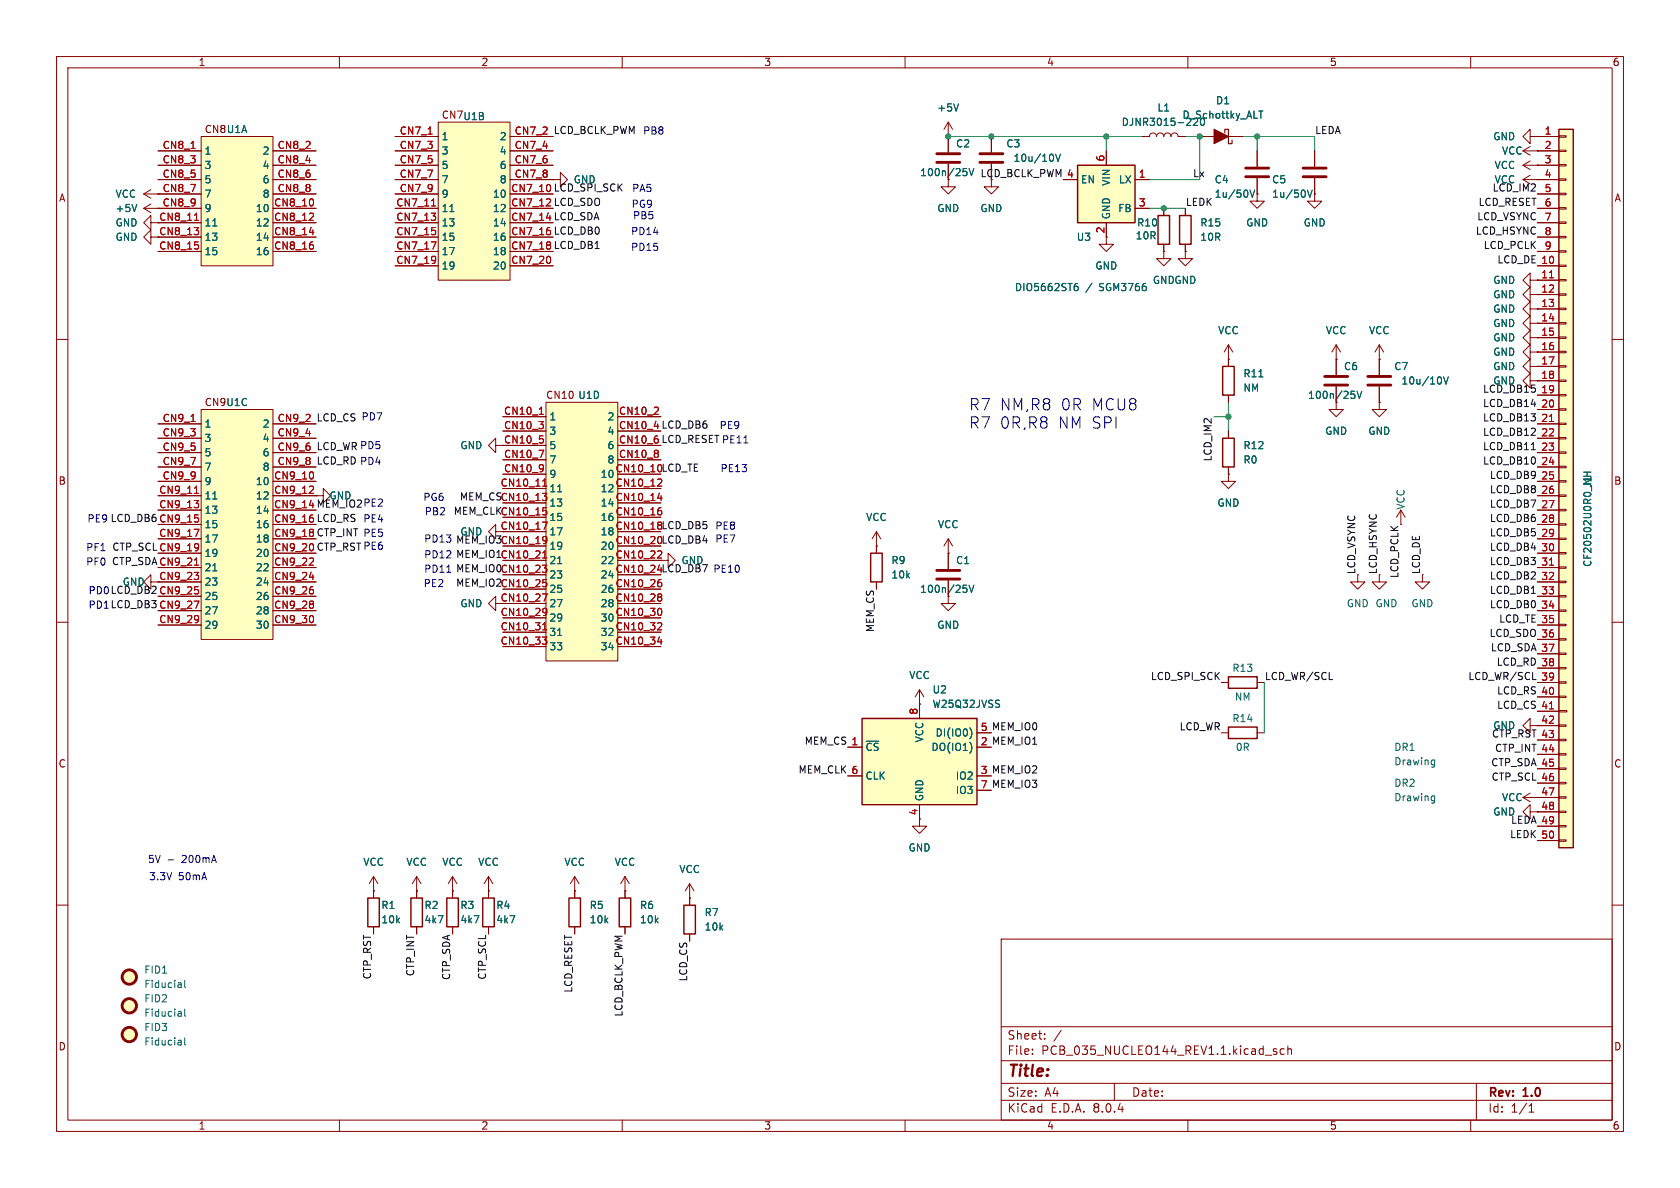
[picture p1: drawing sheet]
<svg xmlns="http://www.w3.org/2000/svg" width="297mm" height="210mm" viewBox="0 0 297 210" stroke-linecap="round" stroke-linejoin="round" font-family="sans-serif">
<g fill="none" stroke="#840000" stroke-width=".18">
<path d="M10 10h277v190h-277zM12 12h273v186h-273zM60 10v2M110 10v2M160 10v2M210 10v2M260 10v2M25.4 36.8l1.3 .8M25.4 36.8h2.5M26.7 39.4v-1.3l-1.3 1.3 1.3 1.2v-1.2h1.2M26.7 36.1l-1.3 .7M27.9 36.8h.1"/>
<path d="M97.8 31.8h1.3v-1.3l1.2 1.3-1.2 1.2v-1.2M97.8 31.8h.1M201.9 24.1h1.3a.64 .64 0 0 1 .6-.6 .64 .64 0 0 1 .7 .6 .64 .64 0 0 1 .6-.6 .64 .64 0 0 1 .6 .6 .64 .64 0 0 1 .7-.6 .64 .64 0 0 1 .6 .6 .64 .64 0 0 1 .6-.6 .64 .64 0 0 1 .7 .6h1.2M269.2 26.7l1.3 .7M269.2 26.7h2.6M269.2 29.2l1.3 .8M269.2 29.2h2.6M270.5 24.1v-1.2l-1.3 1.2 1.3 1.3v-1.3h1.3M270.5 25.9l-1.3 .8M270.5 28.4l-1.3 .8M271.8 24.1h.1M271.8 26.7h.1"/>
<path d="M271.8 29.2h.1M10 60h2M270.5 49.5v-1.2l-1.3 1.2 1.3 1.3v-1.3h1.3M270.5 57.2v-1.3l-1.3 1.3 1.3 1.2v-1.2h1.3M270.5 54.6v-1.3l-1.3 1.3 1.3 1.3v-1.3h1.3M270.5 52.1v-1.3l-1.3 1.3 1.3 1.2v-1.2h1.3M270.5 59.7v-1.3l-1.3 1.3 1.3 1.3v-1.3h1.3M271.8 49.5h.1M271.8 57.2h.1M271.8 54.6h.1M271.8 52.1h.1M271.8 59.7h.1"/>
<path d="M285 60h2M217.2 76.2v1.3M270.5 64.8v-1.3l-1.3 1.3 1.3 1.2v-1.2h1.3M271.8 64.8h.1M217.2 83.8v1.3h1.2l-1.2 1.3-1.3-1.3h1.3M217.2 83.8h.1M217.2 82.6v1.2M10 110h2M240 101.6v1.3h1.3l-1.3 1.2-1.2-1.2h1.2M243.8 101.6v1.3h1.3l-1.3 1.2-1.2-1.2h1.2M251.5 101.6v1.3h1.2l-1.2 1.2-1.3-1.2h1.3M285 110h2"/>
<path d="M162.6 124.5h.1M162.6 121.9l-.8 1.3M162.6 121.9v2.6M162.6 121.9l.7 1.3M215.9 129.5h1.3M222.2 129.5h1.3M10 160h2M101.6 157.5h.1M101.6 154.9l-.8 1.3M101.6 154.9v2.6M101.6 154.9l.8 1.3M162.6 144.8v1.3h1.2l-1.2 1.2-1.3-1.2h1.3"/>
<path d="M270.5 143.5v-1.3l-1.3 1.3 1.3 1.3v-1.3h1.3M271.8 143.5h.1M285 160h2M177 166h108v32h-108zM60 198v2M110 198v2M160 198v2M177 194.5h108M177 191.5h108M177 187.5h108M177 181.5h108M182.5 186.3v.1"/>
<path d="M182.5 185.5v.1M184.7 183.6v.1M184.7 182.8v.1M187.6 182.1l-1.3 2M197 191.5v3M210 198v2M225.2 185.8l.5 .2v.2l-.2 .2-.4-.1M225.2 185.5h.5M227 185.5l-.4-.1-.3 .3v.4l.2 .2h.5M227.7 185.5l.2-.1 .3 .1 .1 .9M227.7 184.9v1.5M260 198v2"/>
<path d="M261 191.5v6.5M270.3 196.6h.9M270.3 195.5l.4-.4v1.5"/>
</g>
<path d="M216.2 77.5h2v5.1h-2zM217.2 128.5h5v2.1h-5z" fill="none" stroke="#840000" stroke-width=".25"/>
<path d="M24.2 36.1l-.4 1.3M253.3 134.4h.3M253.6 134.4v1l-.2 .2M253.6 135.1l-.3 .1" fill="none" stroke="#006464" stroke-width=".18"/>
<path d="M35.6 24.1h12.7v22.9h-12.7z" fill="#ffffc2"/>
<g fill="none" stroke="#840000" stroke-width=".18">
<path d="M25.4 34.3h10.2M25.4 34.3l1.3 .8M26.7 33.5l-1.3 .8M27.9 34.3h.1M27.9 36.8h7.7M27.9 39.4h7.7M27.9 29.2h7.7M27.9 31.8h7.7M27.9 26.7h7.7M35.6 24.1h12.7v22.9h-12.7zM48.3 36.8h7.6M48.3 39.4h7.6"/>
<path d="M48.3 29.2h7.6M48.3 31.8h7.6M48.3 34.3h7.6M48.3 26.7h7.6M26.7 41.9v-1.3l-1.3 1.3 1.3 1.3v-1.3h8.9M27.9 44.5h7.7M48.3 41.9h7.6M48.3 44.5h7.6"/>
</g>
<path d="M33.8 26.3h.7M34.4 39h.7M54.6 39h.8M55.4 35.4v.8M55.4 37.8v.4M34.3 40.2h.8l-.4 .5M35 40.8v.6M35 43.4v.5M54.7 41.1h.8M55.4 43.4v.5" fill="none" stroke="#a90000" stroke-width=".18"/>
<path d="M37.6 39.9h.7" fill="none" stroke="#006464" stroke-width=".18"/>
<path d="M77.5 21.6h12.7v27.9h-12.7z" fill="#ffffc2"/>
<g fill="none" stroke="#840000" stroke-width=".18">
<path d="M69.8 24.1h7.7M69.8 34.3h7.7M69.8 36.8h7.7M69.8 39.4h7.7M69.8 26.7h7.7M69.8 29.2h7.7M69.8 31.8h7.7M77.5 21.6h12.7v27.9h-12.7zM90.2 24.1h7.6M90.2 34.3h7.6M90.2 36.8h7.6M90.2 39.4h7.6"/>
<path d="M90.2 26.7h7.6M90.2 29.2h7.6M90.2 31.8h7.6M209.5 36.8v1.3M212.1 24.1h7.6M222.2 34.3v1.3h1.3l-1.3 1.2-1.2-1.2h1.2M222.2 34.3h.1M222.2 26.7v2.8M222.2 31.5v2.8M269.2 31.8h2.6M269.2 31.8l1.3 .7M270.5 31l-1.3 .8"/>
<path d="M271.8 31.8h.1M69.8 41.9h7.7M69.8 44.5h7.7M69.8 47h7.7M90.2 41.9h7.6M90.2 44.5h7.6M90.2 47h7.6M195.6 41.9v1.3h1.2l-1.2 1.3-1.3-1.3h1.3M209.5 43.2v1.3M236.2 71.1v1.3h1.3l-1.3 1.3-1.3-1.3h1.3M236.2 63.5h.1M236.2 61l-.7 1.2"/>
<path d="M236.2 61v2.5M236.2 61l.8 1.2M243.8 71.1v1.3h1.3l-1.3 1.3-1.2-1.3h1.2M243.8 71.1h.1M243.8 63.5h.1M243.8 61v5.3M243.8 68.3v2.8M243.8 61l-.7 1.2M243.8 61l.8 1.2M270.5 62.2v-1.2l-1.3 1.2 1.3 1.3v-1.3h1.3M270.5 67.3v-1.3l-1.3 1.3 1.3 1.3v-1.3h1.3M271.8 62.2h.1"/>
<path d="M271.8 67.3h.1M215.9 120.7h1.3M222.2 120.7h1.3"/>
</g>
<path d="M75.7 23.7h.7M76.2 37.7h.8l-.4 .5M76.3 36.4h.7M77 38.3v.5M76.2 42.8h.9l-.6 1.2M77 40.8v.6M77 45.4v.9M77 45.8v.2M97.3 45.5v.8" fill="none" stroke="#a90000" stroke-width=".18"/>
<g fill="none" stroke="#006464" stroke-width=".18">
<path d="M222.5 19.6h.8M222.9 19.6v1.3M79.5 37.4h.8M221 33.6l.4 1.3 .4-1.3M254.8 66.9v.7M255.2 66.6l.4 1.3 .4-1.3M253.3 140.7l.3 .1M253.6 140.7v1l-.2 .3M253.6 141.5h-.3M32 173.8v.8M32 178.9v.7M32 179.6h-.1"/>
<path d="M32 179.1l-.1 .1M32 174.5l-.1 .1M32 174l-.1 .1M32.6 173.3v1.1l.2 .2M32.6 178.4v1.1l.2 .1M32 183.9v.8M32 184.7h-.1M32 184.2h-.1M32.6 183.5v1l.2 .2"/>
</g>
<path d="M208.5 38.1h2.1v5.1h-2.1zM217.2 119.6h5v2.1h-5z" fill="none" stroke="#840000" stroke-width=".25"/>
<g fill="#ffffc2" stroke="#ffffc2" stroke-width=".18">
<circle cx="22.9" cy="182.9" r="1.27"/>
<circle cx="22.9" cy="177.8" r="1.27"/>
<circle cx="22.9" cy="172.7" r="1.27"/>
</g>
<g fill="none" stroke="#840000" stroke-width=".51">
<path d="M220.2 31.2h4.1M220.2 29.7h4.1M241.8 68.1h4.1M241.8 66.5h4.1"/>
<circle cx="22.9" cy="172.7" r="1.27"/>
<circle cx="22.9" cy="177.8" r="1.27"/>
<circle cx="22.9" cy="182.9" r="1.27"/>
</g>
<path d="M214.6 22.9l2.6 1.2-2.6 1.3z" fill="#840000" stroke="#840000" stroke-width=".2"/>
<path d="M216.5 23.5v-.6h.7v2.5h.6v-.6" fill="none" stroke="#840000" stroke-width=".2"/>
<path d="M190.5 29.2h10.2v10.2h-10.2z" fill="#ffffc2"/>
<path d="M190.5 29.2h10.2v10.2h-10.2zM204.7 38.1h2.1v5.1h-2.1zM216.2 64.8h2v5.1h-2z" fill="none" stroke="#840000" stroke-width=".25"/>
<g fill="none" stroke="#840000" stroke-width=".18">
<path d="M175.3 29v4h1.2l-1.2 1.3-1.3-1.3h1.3M175.3 24.1v2.8M188 31.8h2.5M195.6 26.7v2.5M195.6 39.4v2.5M200.7 31.8h2.5M200.7 36.8h2.5M205.7 36.8v1.3M232.4 26.7v2.8M232.4 31.5v2.8M205.7 43.2v1.3M209.5 44.5v1.2h1.3l-1.3 1.3-1.2-1.3h1.2"/>
<path d="M209.5 44.5h.1M217.2 63.5h.1M217.2 61l-.8 1.2M217.2 61v3.8M217.2 69.9v1.2M217.2 61l.7 1.2M236.2 63.5v2.8M236.2 68.3v2.8M247.6 90.2l-.7 1.2M247.6 90.2v2.5M247.6 90.2l.8 1.2M26.7 102.9v-1.3l-1.3 1.3 1.3 1.2v-1.2h1.2"/>
<path d="M270.5 128.3v-1.3l-1.3 1.3 1.3 1.2v-1.2h1.3M271.8 128.3h.1M269.2 141l1.3 .7M269.2 141h2.6M270.5 140.2l-1.3 .8M271.8 141h.1"/>
</g>
<path d="M186.2 27.5v.8M186.6 27.2l.4 1.3 .5-1.3M231.1 33.6l.5 1.3 .4-1.3M190.1 50.6l.4 .1 .1 .1v.5l-.5 .1M190.5 50.1l-.4 .1M222.5 66.6h.8M238.9 69.2h.6M239.3 69.6l.2 .3v.3l-.2 .2M239.9 69.2l.4 1.2 .4-1.2" fill="none" stroke="#006464" stroke-width=".18"/>
<path d="M173.2 28.7h4.1M173.2 27.2h4.1M230.4 31.2h4M230.4 29.7h4M234.2 68.1h4.1M234.2 66.5h4.1" fill="none" stroke="#840000" stroke-width=".51"/>
<path d="M35.6 72.4h12.7v40.6h-12.7z" fill="#ffffc2"/>
<g fill="none" stroke="#840000" stroke-width=".18">
<path d="M167.6 29v4h1.3l-1.3 1.3-1.2-1.3h1.2M167.6 24.1h.1M167.6 21.6l-.7 1.3M167.6 21.6v5.3M167.6 21.6l.8 1.3M232.4 34.3v1.3h1.3l-1.3 1.2-1.3-1.2h1.3M232.4 34.3h.1M205.7 44.5v1.2h1.3l-1.3 1.3-1.2-1.3h1.2M205.7 44.5h.1M27.9 74.9h7.7M27.9 77.5h7.7M35.6 72.4h12.7v40.6h-12.7z"/>
<path d="M48.3 74.9h7.6M48.3 77.5h7.6M27.9 85.1h7.7M27.9 87.6h7.7M27.9 90.2h7.7M27.9 92.7h7.7M27.9 95.3h7.7M27.9 97.8h7.7M27.9 80h7.7M27.9 82.6h7.7M48.3 85.1h7.6M48.3 87.6h7.6"/>
<path d="M48.3 90.2h7.6M48.3 92.7h7.6M48.3 95.3h7.6M48.3 97.8h7.6M48.3 80h7.6M48.3 82.6h7.6M55.9 87.6h1.2v-1.2l1.3 1.2-1.3 1.3v-1.3M55.9 87.6h.1M154.9 96.5h.1M154.9 94l-.7 1.3M154.9 94v2.5M154.9 94l.8 1.3"/>
<path d="M27.9 100.3h7.7M27.9 102.9h7.7M27.9 105.4h7.7M27.9 108h7.7M27.9 110.5h7.7M48.3 100.3h7.6M48.3 102.9h7.6M48.3 105.4h7.6M48.3 108h7.6M48.3 110.5h7.6M167.6 105.4v1.3h1.3l-1.3 1.3-1.2-1.3h1.2"/>
</g>
<g fill="none" stroke="#a90000" stroke-width=".18">
<path d="M33.8 74.5h.7M34.3 88.5h.8l-.4 .5M34.3 93.6h.9l-.6 1.2M34.4 87.2h.7M34.4 99.9h.7M35 89.1v.5M35 91.6v.6M35 96.2v.9M35.1 96.6l-.1 .2M54.6 87.2h.8M54.6 99.9h.8M55.4 83.6v.8"/>
<path d="M55.4 86.1v.4M55.4 98.8v.4M34.3 101.2h.8l-.4 .5M34.3 106.3h.9l-.6 1.2M35 101.8v.5M35 104.3v.6M35 108.9v.9M35.1 109.3l-.1 .2M54.7 102h.8M55.4 104.3v.6M55.4 106.4v.3M55.4 106.9v.5"/>
<path d="M55.4 109v.8"/>
</g>
<path d="M169.5 18.4l-.5 1.2M170.3 29.8h.6M170.7 30.3l.3 .2v.3l-.3 .3M171.3 29.8l.4 1.3 .5-1.3M37.6 88.2h.7M37.6 100.9h.7" fill="none" stroke="#006464" stroke-width=".18"/>
<path d="M165.6 28.7h4.1M165.6 27.2h4.1" fill="none" stroke="#840000" stroke-width=".51"/>
<path d="M275.6 22.9h2.5v127h-2.5z" fill="#ffffc2"/>
<g fill="none" stroke="#840000" stroke-width=".18">
<path d="M271.8 24.1h3.8M271.8 26.7h3.8M271.8 29.2h3.8M271.8 31.8h3.8M271.8 34.3h3.8M271.8 36.8h3.8M271.8 39.4h3.8M275.6 39.2h1.3v.3h-1.3zM275.6 36.7h1.3v.3h-1.3zM275.6 34.2h1.3v.2h-1.3zM275.6 31.6h1.3v.3h-1.3zM275.6 29.1h1.3v.2h-1.3z"/>
<path d="M275.6 26.5h1.3v.3h-1.3zM275.6 24h1.3v.3h-1.3zM271.8 47h3.8M271.8 49.5h3.8M271.8 52.1h3.8M271.8 54.6h3.8M271.8 57.2h3.8M271.8 59.7h3.8M271.8 41.9h3.8M271.8 44.5h3.8M275.6 59.6h1.3v.2h-1.3zM275.6 57h1.3v.3h-1.3z"/>
<path d="M275.6 54.5h1.3v.2h-1.3zM275.6 51.9h1.3v.3h-1.3zM275.6 49.4h1.3v.3h-1.3zM275.6 46.9h1.3v.2h-1.3zM275.6 44.3h1.3v.3h-1.3zM275.6 41.8h1.3v.2h-1.3zM271.8 62.2h3.8M271.8 64.8h3.8M271.8 67.3h3.8M271.8 69.9h3.8M271.8 72.4h3.8M271.8 74.9h3.8"/>
<path d="M271.8 77.5h3.8M275.6 79.9h1.3v.2h-1.3zM275.6 77.3h1.3v.3h-1.3zM275.6 74.8h1.3v.3h-1.3zM275.6 72.3h1.3v.2h-1.3zM275.6 69.7h1.3v.3h-1.3zM275.6 67.2h1.3v.2h-1.3zM275.6 64.6h1.3v.3h-1.3zM275.6 62.1h1.3v.3h-1.3zM154.9 96.5v1.3M167.6 97.8h.1M167.6 95.3v5.3"/>
<path d="M167.6 95.3l-.7 1.2M167.6 95.3l.8 1.2M271.8 80h3.8M271.8 82.6h3.8M271.8 85.1h3.8M271.8 87.6h3.8M271.8 90.2h3.8M271.8 92.7h3.8M271.8 95.3h3.8M271.8 97.8h3.8M275.6 97.7h1.3v.2h-1.3zM275.6 95.1h1.3v.3h-1.3z"/>
<path d="M275.6 92.6h1.3v.2h-1.3zM275.6 90h1.3v.3h-1.3zM275.6 87.5h1.3v.3h-1.3zM275.6 85h1.3v.2h-1.3zM275.6 82.4h1.3v.3h-1.3zM154.9 102.9v1.2M167.6 102.6v2.8M271.8 100.3h3.8M271.8 102.9h3.8M271.8 105.4h3.8M271.8 108h3.8M271.8 110.5h3.8"/>
<path d="M271.8 113h3.8M271.8 115.6h3.8M271.8 118.1h3.8M275.6 118h1.3v.2h-1.3zM275.6 115.4h1.3v.3h-1.3zM275.6 112.9h1.3v.3h-1.3zM275.6 110.4h1.3v.2h-1.3zM275.6 107.8h1.3v.3h-1.3zM275.6 105.3h1.3v.2h-1.3zM275.6 102.7h1.3v.3h-1.3zM275.6 100.2h1.3v.3h-1.3zM271.8 120.7h3.8"/>
<path d="M271.8 123.2h3.8M271.8 125.7h3.8M271.8 128.3h3.8M271.8 130.8h3.8M271.8 133.4h3.8M271.8 135.9h3.8M271.8 138.4h3.8M275.6 138.3h1.3v.3h-1.3zM275.6 135.8h1.3v.2h-1.3zM275.6 133.2h1.3v.3h-1.3zM275.6 130.7h1.3v.2h-1.3zM275.6 128.1h1.3v.3h-1.3z"/>
<path d="M275.6 123.1h1.3v.2h-1.3zM275.6 120.5h1.3v.3h-1.3zM275.7 125.6h1.3v.3h-1.3zM271.8 141h3.8M271.8 143.5h3.8M271.8 146.1h3.8M271.8 148.6h3.8M275.6 148.5h1.3v.2h-1.3zM275.6 145.9h1.3v.3h-1.3zM275.6 143.4h1.3v.2h-1.3zM275.6 140.8h1.3v.3h-1.3z"/>
</g>
<path d="M275.6 22.9h2.5v127h-2.5zM153.9 97.8h2.1v5.1h-2.1z" fill="none" stroke="#840000" stroke-width=".25"/>
<path d="M273.9 49.1h.8M273.9 74.5h.8M273.9 99.9h.8M273.9 125.3h.8" fill="none" stroke="#a90000" stroke-width=".18"/>
<path d="M280 84.2h1.2M280 83.5h1.2M280.6 83.5v.7M170.3 103.4h.6M170.7 103.9l.3 .3v.3l-.3 .2M171.3 103.4l.4 1.3 .5-1.3" fill="none" stroke="#006464" stroke-width=".18"/>
<path d="M165.6 102.4h4.1M165.6 100.8h4.1" fill="none" stroke="#840000" stroke-width=".51"/>
<path d="M152.4 127h20.3v15.2h-20.3z" fill="#ffffc2"/>
<path d="M152.4 127h20.3v15.2h-20.3zM65 158.8h2.1v5h-2.1zM72.6 158.8h2.1v5h-2.1zM79 158.8h2v5h-2zM85.3 158.8h2.1v5h-2.1zM100.6 158.8h2v5h-2zM109.5 158.8h2v5h-2zM120.9 160h2v5.1h-2z" fill="none" stroke="#840000" stroke-width=".25"/>
<g fill="none" stroke="#840000" stroke-width=".18">
<path d="M87.6 78.7v-1.2l-1.2 1.2 1.2 1.3v-1.3h1.3M87.6 94v-1.3l-1.2 1.3 1.2 1.3v-1.3h1.3M116.8 99.1h1.3v-1.3l1.3 1.3-1.3 1.2v-1.2M116.8 99.1h.1M87.6 106.7v-1.3l-1.2 1.3 1.2 1.3v-1.3h1.3M149.9 132.1h2.5M149.9 137.2h2.5M162.6 124.5v2.5M172.7 137.2h2.6M172.7 129.5h2.6M172.7 139.7h2.6M66 157.5h.1"/>
<path d="M66 154.9l-.7 1.3M66 154.9v3.9M66 154.9l.8 1.3M73.7 157.5h.1M73.7 154.9v3.9M73.7 154.9l-.8 1.3M73.7 154.9l.7 1.3M80 157.5h.1M80 154.9l-.8 1.3M80 154.9v3.9M80 154.9l.8 1.3M86.4 157.5h.1"/>
<path d="M86.4 154.9l-.8 1.3M86.4 154.9v3.9M86.4 154.9l.7 1.3M101.6 157.5v1.3M110.5 157.5h.1M110.5 154.9l-.8 1.3M110.5 154.9v3.9M110.5 154.9l.8 1.3M121.9 158.8h.1M121.9 156.2l-.7 1.3M121.9 156.2v3.8M121.9 156.2l.8 1.3"/>
<path d="M162.6 142.2v2.6M66 163.8v1.3M73.7 163.8v1.3M80 163.8v1.3M86.4 163.8v1.3M101.6 163.8v1.3M110.5 163.8v1.3M121.9 165.1v1.3"/>
</g>
<path d="M171.5 128.7a1.49 1.49 0 0 1 0 1.8M171.7 131.8v.8M176.5 123.8h.2M176.7 124.6v.3" fill="none" stroke="#006464" stroke-width=".18"/>
<path d="M96.5 71.1h12.7v45.7h-12.7z" fill="#ffffc2"/>
<g fill="none" stroke="#840000" stroke-width=".18">
<path d="M27.9 36.8h.1M27.9 34.3h.1M27.9 36.8h7.7M27.9 39.4h7.7M27.9 29.2h7.7M27.9 31.8h7.7M27.9 34.3h7.7M27.9 26.7h7.7M48.3 36.8h7.6M48.3 39.4h7.6M48.3 29.2h7.6M48.3 31.8h7.6"/>
<path d="M48.3 34.3h7.6M48.3 26.7h7.6M69.8 36.8h7.7M69.8 39.4h7.7M69.8 29.2h7.7M69.8 31.8h7.7M69.8 34.3h7.7M69.8 26.7h7.7M69.8 24.1h7.7M90.2 36.8h7.6M90.2 39.4h7.6M90.2 29.2h7.6"/>
<path d="M90.2 31.8h7.6M90.2 34.3h7.6M90.2 26.7h7.6M90.2 24.1h7.6M97.8 31.8h.1M167.6 24.1h.1M167.6 24.1v2.8M167.6 29v2.8M175.3 24.1v2.8M175.3 29v2.8M188 31.8h2.5M195.6 26.7v2.5"/>
<path d="M195.6 39.4v2.5M200.7 36.8h2.5M200.7 31.8h2.5M201.9 24.1h1.3M205.7 36.8v1.3M208.3 24.1h1.2M209.5 36.8v1.3M212.1 24.1h2.5M217.2 24.1h2.5M222.2 34.3h.1M222.2 26.7v2.8M222.2 31.5v2.8"/>
<path d="M232.4 34.3h.1M232.4 26.7v2.8M232.4 31.5v2.8M271.8 29.2h.1M271.8 31.8h.1M271.8 26.7h.1M271.8 24.1h.1M271.8 36.8h3.8M271.8 39.4h3.8M271.8 29.2h3.8M271.8 31.8h3.8M271.8 34.3h3.8"/>
<path d="M271.8 26.7h3.8M271.8 24.1h3.8M27.9 41.9h7.7M27.9 44.5h7.7M48.3 41.9h7.6M48.3 44.5h7.6M69.8 41.9h7.7M69.8 44.5h7.7M69.8 47h7.7M90.2 41.9h7.6M90.2 44.5h7.6M90.2 47h7.6"/>
<path d="M205.7 44.5h.1M205.7 43.2v1.3M209.5 44.5h.1M209.5 43.2v1.3M271.8 59.7h.1M271.8 52.1h.1M271.8 54.6h.1M271.8 57.2h.1M271.8 49.5h.1M271.8 41.9h3.8M271.8 44.5h3.8M271.8 47h3.8"/>
<path d="M271.8 49.5h3.8M271.8 52.1h3.8M271.8 54.6h3.8M271.8 57.2h3.8M271.8 59.7h3.8M27.9 74.9h7.7M27.9 77.5h7.7M48.3 74.9h7.6M48.3 77.5h7.6M88.9 73.7h7.6M88.9 76.2h7.6M88.9 78.7h7.6"/>
<path d="M96.5 71.1h12.7v45.7h-12.7zM109.2 73.7h7.6M109.2 76.2h7.6M109.2 78.7h7.6M217.2 63.5h.1M217.2 63.5v1.3M217.2 69.9v1.2M217.2 76.2v1.3M236.2 63.5h.1M236.2 63.5v2.8M236.2 68.3v2.8M243.8 63.5h.1"/>
<path d="M243.8 71.1h.1M243.8 63.5v2.8M243.8 68.3v2.8M271.8 67.3h.1M271.8 62.2h.1M271.8 64.8h.1M271.8 74.9h3.8M271.8 77.5h3.8M271.8 62.2h3.8M271.8 64.8h3.8M271.8 67.3h3.8M271.8 69.9h3.8"/>
<path d="M271.8 72.4h3.8M27.9 85.1h7.7M27.9 87.6h7.7M27.9 90.2h7.7M27.9 92.7h7.7M27.9 95.3h7.7M27.9 97.8h7.7M27.9 80h7.7M27.9 82.6h7.7M48.3 85.1h7.6M48.3 87.6h7.6M48.3 90.2h7.6"/>
<path d="M48.3 92.7h7.6M48.3 95.3h7.6M48.3 97.8h7.6M48.3 80h7.6M48.3 82.6h7.6M55.9 87.6h.1M88.9 83.8h7.6M88.9 86.4h7.6M88.9 88.9h7.6M88.9 91.4h7.6M88.9 94h7.6M88.9 96.5h7.6"/>
<path d="M88.9 99.1h7.6M88.9 81.3h7.6M109.2 83.8h7.6M109.2 86.4h7.6M109.2 88.9h7.6M109.2 91.4h7.6M109.2 94h7.6M109.2 96.5h7.6M109.2 99.1h7.6M109.2 81.3h7.6M116.8 99.1h.1M154.9 96.5h.1"/>
<path d="M154.9 96.5v1.3M167.6 97.8h.1M167.6 97.8v2.8M217.2 83.8h.1M217.2 82.6v1.2M271.8 85.1h3.8M271.8 87.6h3.8M271.8 90.2h3.8M271.8 92.7h3.8M271.8 95.3h3.8M271.8 97.8h3.8M271.8 80h3.8"/>
<path d="M271.8 82.6h3.8M27.9 100.3h7.7M27.9 102.9h7.7M27.9 105.4h7.7M27.9 108h7.7M27.9 110.5h7.7M48.3 100.3h7.6M48.3 102.9h7.6M48.3 105.4h7.6M48.3 108h7.6M48.3 110.5h7.6M88.9 101.6h7.6"/>
<path d="M88.9 104.1h7.6M88.9 106.7h7.6M88.9 109.2h7.6M88.9 111.8h7.6M88.9 114.3h7.6M109.2 101.6h7.6M109.2 104.1h7.6M109.2 106.7h7.6M109.2 109.2h7.6M109.2 111.8h7.6M109.2 114.3h7.6M154.9 102.9v1.2"/>
<path d="M167.6 102.6v2.8M271.8 100.3h3.8M271.8 102.9h3.8M271.8 105.4h3.8M271.8 108h3.8M271.8 110.5h3.8M271.8 113h3.8M271.8 115.6h3.8M271.8 118.1h3.8M149.9 132.1h2.5M149.9 137.2h2.5M162.6 124.5h.1"/>
<path d="M162.6 124.5v2.5M172.7 137.2h2.6M172.7 129.5h2.6M172.7 139.7h2.6M271.8 128.3h.1M271.8 120.7h3.8M271.8 123.2h3.8M271.8 125.7h3.8M271.8 128.3h3.8M271.8 130.8h3.8M271.8 133.4h3.8M271.8 135.9h3.8"/>
<path d="M271.8 138.4h3.8M66 157.5h.1M66 157.5v1.3M73.7 157.5h.1M73.7 157.5v1.3M80 157.5h.1M80 157.5v1.3M86.4 157.5h.1M86.4 157.5v1.3M101.6 157.5h.1M101.6 157.5v1.3M110.5 157.5h.1"/>
<path d="M110.5 157.5v1.3M121.9 158.8h.1M121.9 158.8v1.2M162.6 142.2v2.6M271.8 143.5h.1M271.8 141h.1M271.8 141h3.8M271.8 143.5h3.8M271.8 146.1h3.8M271.8 148.6h3.8M66 163.8v1.3M73.7 163.8v1.3"/>
<path d="M80 163.8v1.3M86.4 163.8v1.3M101.6 163.8v1.3M110.5 163.8v1.3M121.9 165.1v1.3"/>
</g>
<g fill="none" stroke="#a90000" stroke-width=".18">
<path d="M33.8 26.3h.7M34.4 39h.7M54.6 39h.8M55.4 35.4v.8M55.4 37.8v.4M75.7 23.7h.7M76.2 37.7h.8l-.4 .5M76.3 36.4h.7M77 38.3v.5M34.3 40.2h.8l-.4 .5M35 40.8v.6M35 43.4v.5"/>
<path d="M54.7 41.1h.8M55.4 43.4v.5M76.2 42.8h.9l-.6 1.2M77 40.8v.6M77 45.4v.9M77 45.8v.2M97.3 45.5v.8M273.9 49.1h.8M33.8 74.5h.7M95.3 74.5h.8l-.5 .5M95.3 79.6h.8l-.5 1.3M95.3 73.2h.8"/>
<path d="M96 75.1v.6M96 77.7v.5M115.6 73.2h.8M116.3 72.1v.4M116.3 79.7v.3M273.9 74.5h.8M34.3 88.5h.8l-.4 .5M34.3 93.6h.9l-.6 1.2M34.4 87.2h.7M34.4 99.9h.7M35 89.1v.5M35 91.6v.6"/>
<path d="M35 96.2v.9M35.1 96.6l-.1 .2M54.6 87.2h.8M54.6 99.9h.8M55.4 83.6v.8M55.4 86.1v.4M55.4 98.8v.4M95.9 87.2h.8l-.5 .5M95.9 92.3h.8l-.5 1.3M95.9 99.9h.8l-.5 .5M95.9 85.9h.8M95.9 98.6h.8"/>
<path d="M96 89.8h.6M96 82.3v.8M96.1 85l.2-.3v1.2M96.1 97.7l.2-.3v1.2M96.1 82.7l-.1 .1M96.1 90.2h.3l.3 .3M96.2 94.8l.4 .2M96.4 87.7l.3 .2M96.6 88.4l-.2 .1M96.6 90.9l-.5 .1M96.6 95.8l-.3 .3M96.7 95.1v.5"/>
<path d="M96.7 95.4l-.3 .2h-.2M116.3 88.1h.8M116.3 80.3v.4M116.4 84.7h.5l.1 .3-.8 .9h.8M116.4 97.4h.5l.1 .3-.8 .9h.8M116.5 90.2l.4 .1 .1 .2-.1 .4-.4 .1M116.6 89.8h.3M116.9 87.6v.9M273.9 99.9h.8M34.3 106.3h.9l-.6 1.2M34.3 101.2h.8l-.4 .5M35 101.8v.5"/>
<path d="M35 104.3v.6M35 108.9v.9M35.1 109.3l-.1 .2M54.7 102h.8M55.4 104.3v.6M55.4 106.4v.3M55.4 106.9v.5M55.4 109v.8M95.9 105h.8l-.5 1.3M95.9 112.6h.8l-.5 .5M95.9 111.3h.8M96 102.5h.6"/>
<path d="M96.1 110.4l.2-.3v1.2M96.1 102.9l.5 .1M96.2 107.5l.4 .1M96.4 100.4l.2 .1M96.4 113.1l.2 .1M96.5 108.7l-.2 .1M96.6 101.1l-.2 .1M96.6 103.7h-.5M96.6 113.8l-.2 .1M96.6 100.5l.1 .1M96.6 103.1l.1 .1M96.6 113.2l.1 .1"/>
<path d="M96.7 107.8v.5M96.7 108.1l-.3 .2h-.2M116.3 113.5h.8M116.4 110.1h.5l.1 .3-.8 .9h.8M116.5 102.9l.4 .1 .1 .2-.1 .4-.4 .1M116.5 105l.4 .1 .1 .1-.3 .3M116.5 105.5h.2M116.6 102.5h.3M116.7 107.5a.79 .79 0 0 1 0 1.3M116.7 105.5l.3 .3v.2l-.1 .2-.4 .1M116.9 113v.9M273.9 125.3h.8"/>
</g>
<g fill="none" stroke="#006464" stroke-width=".18">
<path d="M169.5 18.4l-.5 1.2M222.5 19.6h.8M222.9 19.6v1.3M24.2 36.1l-.4 1.3M37.6 39.9h.7M79.5 37.4h.8M170.3 29.8h.6M170.7 30.3l.3 .2v.3l-.3 .3M171.3 29.8l.4 1.3 .5-1.3M186.2 27.5v.8M186.6 27.2l.4 1.3 .5-1.3M221 33.6l.4 1.3 .4-1.3"/>
<path d="M231.1 33.6l.5 1.3 .4-1.3M190.1 50.6l.4 .1 .1 .1v.5l-.5 .1M190.5 50.1l-.4 .1M222.5 66.6h.8M238.9 69.2h.6M239.3 69.6l.2 .3v.3l-.2 .2M239.9 69.2l.4 1.2 .4-1.2M254.8 66.9v.7M255.2 66.6l.4 1.3 .4-1.3M37.6 88.2h.7M98.6 86.9h.7M98.6 99.6h.7"/>
<path d="M280 84.2h1.2M280 83.5h1.2M280.6 83.5v.7M37.6 100.9h.7M98.6 112.3h.7M170.3 103.4h.6M170.7 103.9l.3 .3v.3l-.3 .2M171.3 103.4l.4 1.3 .5-1.3M171.5 128.7a1.49 1.49 0 0 1 0 1.8M171.7 131.8v.8M176.5 123.8h.2M176.7 124.6v.3"/>
</g>
<path d="M270.7 79.5h.7M235 120.1h.6M271 120.1h.6" fill="none" stroke="#0f0f0f" stroke-width=".18"/>
<path d="M131.5 78.3h.7M29.7 152h1" fill="none" stroke="#0000c2" stroke-width=".18"/>
<path d="M167.6 24.1h34.3M195.6 24.1v2.6M203.2 36.8h6.3M209.5 24.1h2.6v7.7h-8.9M219.7 24.1h12.7v2.6M222.2 24.1v2.6M214.6 73.7h2.6M217.2 71.1v5.1M223.5 120.7v8.8" fill="none" stroke="#009600" stroke-width=".18"/>
<g fill="#009600" stroke="#009600" stroke-width=".18">
<circle cx="167.6" cy="24.1" r=".46"/>
<circle cx="175.3" cy="24.1" r=".46"/>
<circle cx="195.6" cy="24.1" r=".46"/>
<circle cx="212.1" cy="24.1" r=".46"/>
<circle cx="205.7" cy="36.8" r=".46"/>
<circle cx="217.2" cy="73.7" r=".46"/>
<circle cx="222.2" cy="24.1" r=".46"/>
</g>
<g font-size="2.8" fill="#0000c2">
<text x="171.2" y="72.8">R7 NM,R8</text>
<text x="171.2" y="76">R7</text>
<text x="176.7" y="76">0R,R8</text>
<text x="187" y="76">NM SPI</text>
<text x="187.5" y="72.8">0R MCU8</text>
</g>
<text font-size="2.8" fill="#840000" x="178" y="190.9">Title:</text>
<g font-size="2.1" fill="#840000">
<text x="178" y="184">Sheet:</text>
<text x="178" y="186.7">File:</text>
<text x="184.1" y="186.7">PCB_035_NUCLEO144_REV1.1.kicad_sch</text>
<text x="178" y="196.9">KiCad</text>
<text x="178" y="194.1">Size:</text>
<text x="184.7" y="194.1">A4</text>
<text x="185.7" y="196.9">E.D.A.</text>
<text x="193.3" y="196.9">8.0.4</text>
<text x="200" y="194.1">Date:</text>
<text x="263" y="194.3">Rev:</text>
<text x="263" y="196.9">Id:</text>
<text x="267.1" y="196.9">1/1</text>
<text x="269.4" y="194.3">1.0</text>
</g>
<g font-size="1.8" fill="#840000">
<text x="35" y="11.9">1</text>
<text x="85" y="11.9">2</text>
<text x="135" y="11.9">3</text>
<text x="185" y="11.9">4</text>
<text x="235" y="11.9">5</text>
<text x="285" y="11.9">6</text>
<text x="36.1" y="23.7">CN8 U1A</text>
<text x="78" y="21.2">CN7U1B</text>
<text x="10.3" y="35.9">A</text>
<text x="173.2" y="31.4">LCD_BCLK_PWM 4</text>
<text x="285.3" y="35.9">A</text>
<text x="28" y="41.7">CN8_13</text>
<text x="36.1" y="72">CN9U1C</text>
<text x="96.4" y="70.7">CN10 U1D</text>
<text x="231.1" y="70.7">100n/25V</text>
<text x="10.3" y="85.9">B</text>
<text x="285.3" y="85.9">B</text>
<text x="162.6" y="105">100n/25V</text>
<text x="173.3" y="131.8">2 MEM_IO1</text>
<text x="10.3" y="135.9">C</text>
<text x="285.3" y="135.9">C</text>
<text x="10.3" y="185.9">D</text>
<text x="285.3" y="185.9">D</text>
<text x="35" y="199.9">1</text>
<text x="85" y="199.9">2</text>
<text x="135" y="199.9">3</text>
<text x="185" y="199.9">4</text>
<text x="235" y="199.9">5</text>
<text x="285" y="199.9">6</text>
</g>
<g font-size="1.8" fill="#006464">
<text x="40" y="23.7">U1A</text>
<text x="81.8" y="21.4">U1B</text>
<text x="165.6" y="19.9">+5V</text>
<text x="198.2" y="22.5">DJNR3015-220</text>
<text x="204.5" y="19.9">L1</text>
<text x="208.9" y="21.2">D_Schottky_ALT</text>
<text x="214.9" y="18.6">D1</text>
<text x="36.1" y="27.5">1</text>
<text x="46.3" y="27.5">2</text>
<text x="78" y="25">1</text>
<text x="78" y="27.5">3</text>
<text x="88.2" y="25">2</text>
<text x="88.2" y="27.5">4</text>
<text x="168.9" y="26.3">C2</text>
<text x="177.8" y="26.3">C3</text>
<text x="179.1" y="28.8">10u/10V</text>
<text x="263.9" y="25">GND</text>
<text x="265.4" y="27.5">VCC</text>
<text x="20.3" y="35.2">VCC</text>
<text x="36.1" y="30.1">3</text>
<text x="36.1" y="32.6">5</text>
<text x="36.1" y="35.2">7</text>
<text x="46.3" y="30.1">4</text>
<text x="46.3" y="32.6">6</text>
<text x="46.3" y="35.2">8</text>
<text x="78" y="30.1">5</text>
<text x="78" y="32.6">7</text>
<text x="78" y="35.2">9</text>
<text x="87" y="35.2">10</text>
<text x="88.2" y="30.1">6</text>
<text x="88.2" y="32.6">8</text>
<text x="101.3" y="32.6">GND</text>
<text x="162.6" y="31.3">100n/25V</text>
<text x="191" y="32.6">EN</text>
<text x="196.4" y="32.9" transform="rotate(-90 196.4 32.9)">VIN</text>
<text x="197.7" y="32.6">LX</text>
<text x="214.6" y="32.6">C4</text>
<text x="214.6" y="35.2">1u/50V</text>
<text x="224.8" y="32.6">C5</text>
<text x="224.8" y="35.2">1u/50V</text>
<text x="264.1" y="30.1">VCC</text>
<text x="264.1" y="32.6">VCC</text>
<text x="20.3" y="37.7">+5V</text>
<text x="20.3" y="40.2">GND</text>
<text x="36.1" y="40.2">11</text>
<text x="36.1" y="37.7">9</text>
<text x="45.1" y="37.7">10</text>
<text x="45.1" y="40.2">12</text>
<text x="78" y="37.7">11</text>
<text x="78" y="40.2">13</text>
<text x="87" y="37.7">12</text>
<text x="87" y="40.2">14</text>
<text x="165.6" y="37.7">GND</text>
<text x="173.2" y="37.7">GND</text>
<text x="196.4" y="38.9" transform="rotate(-90 196.4 38.9)">GND</text>
<text x="197.6" y="37.7">FB</text>
<text x="200.9" y="40.2">R10</text>
<text x="212.1" y="40.2">R15</text>
<text x="220.2" y="40.2">GND</text>
<text x="230.4" y="40.2">GND</text>
<text x="20.3" y="42.8">GND</text>
<text x="36.1" y="42.8">13</text>
<text x="36.1" y="45.3">15</text>
<text x="45.1" y="42.8">14</text>
<text x="45.1" y="45.3">16</text>
<text x="78" y="42.8">15</text>
<text x="78" y="45.3">17</text>
<text x="78" y="47.9">19</text>
<text x="87" y="42.8">16</text>
<text x="87" y="45.3">18</text>
<text x="87" y="47.9">20</text>
<text x="190.3" y="42.8">U3</text>
<text x="193.5" y="47.9">GND</text>
<text x="200.7" y="42.5">10R</text>
<text x="212.1" y="42.8">10R</text>
<text x="179.3" y="51.7">DIO5662ST6</text>
<text x="191.9" y="51.7">/</text>
<text x="194.4" y="51.7">SGM3766</text>
<text x="203.7" y="50.4">GNDGND</text>
<text x="263.9" y="50.4">GND</text>
<text x="263.9" y="52.9">GND</text>
<text x="215.3" y="59.3">VCC</text>
<text x="234.3" y="59.3">VCC</text>
<text x="241.9" y="59.3">VCC</text>
<text x="263.9" y="58">GND</text>
<text x="263.9" y="55.5">GND</text>
<text x="237.5" y="65.6">C6</text>
<text x="246.4" y="65.6">C7</text>
<text x="263.9" y="60.6">GND</text>
<text x="263.9" y="65.6">GND</text>
<text x="263.9" y="63.1">GND</text>
<text x="39.9" y="72">U1C</text>
<text x="102.1" y="70.7">U1D</text>
<text x="219.7" y="69.4">NM</text>
<text x="219.7" y="66.9">R11</text>
<text x="247.7" y="68.2">10u/10V</text>
<text x="263.9" y="68.2">GND</text>
<text x="36.1" y="75.8">1</text>
<text x="46.3" y="75.8">2</text>
<text x="97" y="74.5">1</text>
<text x="97" y="77.1">3</text>
<text x="107.3" y="74.5">2</text>
<text x="107.3" y="77.1">4</text>
<text x="234.2" y="77.1">GND</text>
<text x="241.8" y="77.1">GND</text>
<text x="36.1" y="78.3">3</text>
<text x="36.1" y="80.9">5</text>
<text x="36.1" y="83.4">7</text>
<text x="46.3" y="78.3">4</text>
<text x="46.3" y="80.9">6</text>
<text x="46.3" y="83.4">8</text>
<text x="81.3" y="79.6">GND</text>
<text x="97" y="79.6">5</text>
<text x="97" y="82.1">7</text>
<text x="107.3" y="79.6">6</text>
<text x="107.3" y="82.1">8</text>
<text x="219.7" y="82.1">R0</text>
<text x="219.7" y="79.6">R12</text>
<text x="36.1" y="88.5">11</text>
<text x="36.1" y="86">9</text>
<text x="45.1" y="86">10</text>
<text x="45.1" y="88.5">12</text>
<text x="58.1" y="88.5">GND</text>
<text x="97" y="87.2">11</text>
<text x="97" y="84.7">9</text>
<text x="106.1" y="84.7">10</text>
<text x="106.1" y="87.2">12</text>
<text x="106.1" y="89.8">14</text>
<text x="215.1" y="89.8">GND</text>
<text x="281.5" y="86.4" transform="rotate(-90 281.5 86.4)">J1</text>
<text x="36.1" y="91">13</text>
<text x="36.1" y="93.6">15</text>
<text x="45.1" y="91">14</text>
<text x="45.1" y="93.6">16</text>
<text x="81.3" y="94.8">GND</text>
<text x="106.1" y="92.3">16</text>
<text x="106.1" y="94.8">18</text>
<text x="153" y="92.3">VCC</text>
<text x="165.7" y="93.6">VCC</text>
<text x="248.5" y="90.2" transform="rotate(-90 248.5 90.2)">VCC</text>
<text x="36.1" y="96.1">17</text>
<text x="36.1" y="98.7">19</text>
<text x="36.1" y="101.2">21</text>
<text x="45.1" y="96.1">18</text>
<text x="45.1" y="98.7">20</text>
<text x="45.1" y="101.2">22</text>
<text x="106.1" y="97.4">20</text>
<text x="106.1" y="99.9">22</text>
<text x="120.4" y="99.9">GND</text>
<text x="157.5" y="99.9">R9</text>
<text x="168.9" y="99.9">C1</text>
<text x="281.5" y="100.3" transform="rotate(-90 281.5 100.3)">CF20502U0R0_NH</text>
<text x="21.6" y="103.7">GND</text>
<text x="36.1" y="103.7">23</text>
<text x="36.1" y="106.3">25</text>
<text x="45.1" y="103.7">24</text>
<text x="45.1" y="106.3">26</text>
<text x="81.3" y="107.5">GND</text>
<text x="106.1" y="102.5">24</text>
<text x="106.1" y="105">26</text>
<text x="106.1" y="107.5">28</text>
<text x="157.5" y="102.5">10k</text>
<text x="238" y="107.5">GND GND</text>
<text x="249.4" y="107.5">GND</text>
<text x="36.1" y="108.8">27</text>
<text x="36.1" y="111.4">29</text>
<text x="45.1" y="108.8">28</text>
<text x="45.1" y="111.4">30</text>
<text x="106.1" y="110.1">30</text>
<text x="106.1" y="112.6">32</text>
<text x="165.6" y="111.4">GND</text>
<text x="106.1" y="115.2">34</text>
<text x="217.8" y="119">R13</text>
<text x="160.6" y="120.2">VCC</text>
<text x="164.8" y="122.8">U2</text>
<text x="164.8" y="125.3">W25Q32JVSS</text>
<text x="218.2" y="124.1">NM</text>
<text x="163.4" y="131.3" transform="rotate(-90 163.4 131.3)">VCC</text>
<text x="165.3" y="130.4">DI(IO0)</text>
<text x="217.8" y="127.9">R14</text>
<text x="263.9" y="129.1">GND</text>
<text x="152.9" y="132.9">~{CS}</text>
<text x="164.6" y="132.9">DO(IO1)</text>
<text x="218.4" y="132.9">0R</text>
<text x="246.4" y="132.9">DR1</text>
<text x="246.4" y="135.5">Drawing</text>
<text x="152.9" y="138">CLK</text>
<text x="163.4" y="141.7" transform="rotate(-90 163.4 141.7)">GND</text>
<text x="168.9" y="138">IO2</text>
<text x="168.9" y="140.6">IO3</text>
<text x="246.4" y="139.3">DR2</text>
<text x="246.4" y="141.8">Drawing</text>
<text x="265.4" y="141.8">VCC</text>
<text x="263.9" y="144.4">GND</text>
<text x="64.1" y="153.3">VCC</text>
<text x="71.7" y="153.3">VCC</text>
<text x="78.1" y="153.3">VCC</text>
<text x="84.4" y="153.3">VCC</text>
<text x="99.7" y="153.3">VCC</text>
<text x="108.6" y="153.3">VCC</text>
<text x="120" y="154.5">VCC</text>
<text x="160.5" y="150.7">GND</text>
<text x="67.3" y="160.9">R1</text>
<text x="74.9" y="160.9">R2</text>
<text x="81.3" y="160.9">R3</text>
<text x="87.6" y="160.9">R4</text>
<text x="104.1" y="160.9">R5</text>
<text x="113" y="160.9">R6</text>
<text x="67.3" y="163.4">10k</text>
<text x="74.9" y="163.4">4k7</text>
<text x="81.3" y="163.4">4k7</text>
<text x="87.6" y="163.4">4k7</text>
<text x="104.1" y="163.4">10k</text>
<text x="113" y="163.4">10k</text>
<text x="124.5" y="162.2">R7</text>
<text x="124.5" y="164.7">10k</text>
<text x="25.4" y="172.3">FID1</text>
<text x="25.4" y="177.4">FID2</text>
<text x="25.4" y="179.9">Fiducial</text>
<text x="25.4" y="174.9">Fiducial</text>
<text x="25.4" y="182.5">FID3</text>
<text x="25.4" y="185">Fiducial</text>
</g>
<g font-size="1.8" fill="#a90000">
<text x="70.6" y="23.9">CN7_1</text>
<text x="90.9" y="23.9">CN7_2</text>
<text x="273" y="23.9">1</text>
<text x="28.7" y="29">CN8_3</text>
<text x="28.7" y="26.4">CN8_1</text>
<text x="49" y="29">CN8_4</text>
<text x="49" y="26.4">CN8_2</text>
<text x="70.6" y="26.4">CN7_3</text>
<text x="70.6" y="29">CN7_5</text>
<text x="90.9" y="26.4">CN7_4</text>
<text x="90.9" y="29">CN7_6</text>
<text x="195.3" y="28.6" transform="rotate(-90 195.3 28.6)">6</text>
<text x="273" y="26.4">2</text>
<text x="273" y="29">3</text>
<text x="28.7" y="31.5">CN8_5</text>
<text x="28.7" y="34">CN8_7</text>
<text x="49" y="31.5">CN8_6</text>
<text x="49" y="34">CN8_8</text>
<text x="70.6" y="31.5">CN7_7</text>
<text x="70.6" y="34">CN7_9</text>
<text x="90.3" y="34">CN7_10 LCD_SPI_SCK</text>
<text x="90.3" y="34">CN7_10</text>
<text x="90.9" y="31.5">CN7_8</text>
<text x="188.5" y="31.5">4</text>
<text x="201.2" y="31.5">1</text>
<text x="273" y="31.5">4</text>
<text x="273" y="34">5</text>
<text x="28" y="39.1">CN8_11</text>
<text x="28.7" y="36.6">CN8_9</text>
<text x="48.4" y="36.6">CN8_10</text>
<text x="48.4" y="39.1">CN8_12</text>
<text x="48.4" y="41.7">CN8_14</text>
<text x="70" y="36.6">CN7_11</text>
<text x="70" y="39.1">CN7_13</text>
<text x="70" y="41.7">CN7_15</text>
<text x="90.3" y="36.6">CN7_12 LCD_SDO</text>
<text x="90.3" y="39.1">CN7_14 LCD_SDA</text>
<text x="90.3" y="41.7">CN7_16 LCD_DB0</text>
<text x="90.3" y="36.6">CN7_12</text>
<text x="90.3" y="39.1">CN7_14</text>
<text x="90.3" y="41.7">CN7_16</text>
<text x="195.3" y="41.3" transform="rotate(-90 195.3 41.3)">2</text>
<text x="201.2" y="36.6">3</text>
<text x="273" y="36.6">6</text>
<text x="273" y="39.1">7</text>
<text x="273" y="41.7">8</text>
<text x="28" y="44.2">CN8_15</text>
<text x="48.4" y="44.2">CN8_16</text>
<text x="70" y="44.2">CN7_17</text>
<text x="70" y="46.7">CN7_19</text>
<text x="90.3" y="44.2">CN7_18 LCD_DB1</text>
<text x="90.3" y="46.7">CN7_20</text>
<text x="90.3" y="44.2">CN7_18</text>
<text x="272.4" y="46.7">10</text>
<text x="273" y="44.2">9</text>
<text x="272.4" y="49.3">11</text>
<text x="272.4" y="51.8">12</text>
<text x="272.4" y="54.4">13</text>
<text x="272.4" y="56.9">14</text>
<text x="272.4" y="59.4">15</text>
<text x="272.4" y="62">16</text>
<text x="272.4" y="64.5">17</text>
<text x="272.4" y="67.1">18</text>
<text x="272.4" y="69.6">19</text>
<text x="28.7" y="74.7">CN9_1</text>
<text x="28.7" y="77.2">CN9_3</text>
<text x="49" y="74.7">CN9_2</text>
<text x="49" y="77.2">CN9_4</text>
<text x="89" y="73.4">CN10_1</text>
<text x="89" y="75.9">CN10_3</text>
<text x="109.3" y="73.4">CN10_2</text>
<text x="109.3" y="75.9">CN10_4 LCD_DB6</text>
<text x="109.3" y="75.9">CN10_4</text>
<text x="272.4" y="72.1">20</text>
<text x="272.4" y="74.7">21</text>
<text x="272.4" y="77.2">22</text>
<text x="28.7" y="79.8">CN9_5</text>
<text x="28.7" y="82.3">CN9_7</text>
<text x="49" y="79.8">CN9_6</text>
<text x="49" y="82.3">CN9_8</text>
<text x="89" y="78.5">CN10_5</text>
<text x="89" y="81">CN10_7</text>
<text x="89" y="83.6">CN10_9</text>
<text x="108.7" y="83.6">CN10_10 LCD_TE</text>
<text x="108.7" y="83.6">CN10_10</text>
<text x="109.3" y="78.5">CN10_6 LCD_RESETPE11</text>
<text x="109.3" y="81">CN10_8</text>
<text x="109.3" y="78.5">CN10_6</text>
<text x="272.4" y="79.8">23</text>
<text x="272.4" y="82.3">24</text>
<text x="28" y="87.4">CN9_11</text>
<text x="28" y="89.9">CN9_13</text>
<text x="28.7" y="84.8">CN9_9</text>
<text x="48.4" y="84.8">CN9_10</text>
<text x="48.4" y="87.4">CN9_12</text>
<text x="48.4" y="89.9">CN9_14 MEM_IO2PE2</text>
<text x="48.4" y="89.9">CN9_14</text>
<text x="88.4" y="86.1">CN10_11</text>
<text x="88.4" y="88.6">CN10_13</text>
<text x="97" y="89.8">13</text>
<text x="108.7" y="86.1">CN10_12</text>
<text x="108.7" y="88.6">CN10_14</text>
<text x="272.4" y="84.8">25</text>
<text x="272.4" y="87.4">26</text>
<text x="272.4" y="89.9">27</text>
<text x="28" y="95">CN9_17</text>
<text x="28" y="92.5">CN9_15</text>
<text x="48.4" y="92.5">CN9_16 LCD_RS</text>
<text x="48.4" y="95">CN9_18 CTP_INT PE5</text>
<text x="48.4" y="92.5">CN9_16</text>
<text x="48.4" y="95">CN9_18</text>
<text x="88.4" y="93.7">CN10_17</text>
<text x="88.4" y="91.2">CN10_15</text>
<text x="97" y="92.3">15</text>
<text x="97" y="94.8">17</text>
<text x="108.7" y="91.2">CN10_16</text>
<text x="108.7" y="93.7">CN10_18 LCD_DB5</text>
<text x="108.7" y="93.7">CN10_18</text>
<text x="272.4" y="92.5">28</text>
<text x="272.4" y="95">29</text>
<text x="28" y="97.5">CN9_19</text>
<text x="28" y="100.1">CN9_21</text>
<text x="48.4" y="97.5">CN9_20 CTP_RSTPE6</text>
<text x="48.4" y="100.1">CN9_22</text>
<text x="48.4" y="97.5">CN9_20</text>
<text x="88.4" y="96.3">CN10_19</text>
<text x="88.4" y="98.8">CN10_21</text>
<text x="88.4" y="101.3">CN10_23</text>
<text x="97" y="97.4">19</text>
<text x="97" y="99.9">21</text>
<text x="108.7" y="96.3">CN10_20 LCD_DB4</text>
<text x="108.7" y="98.8">CN10_22</text>
<text x="108.7" y="101.3">CN10_24 LCD_DB7 PE10</text>
<text x="108.7" y="96.3">CN10_20</text>
<text x="108.7" y="101.3">CN10_24</text>
<text x="272.4" y="97.5">30</text>
<text x="272.4" y="100.1">31</text>
<text x="28" y="102.6">CN9_23</text>
<text x="28" y="105.2">CN9_25</text>
<text x="28" y="107.7">CN9_27</text>
<text x="48.4" y="102.6">CN9_24</text>
<text x="48.4" y="105.2">CN9_26</text>
<text x="48.4" y="107.7">CN9_28</text>
<text x="88.4" y="106.4">CN10_27</text>
<text x="88.4" y="103.9">CN10_25</text>
<text x="97" y="102.5">23</text>
<text x="97" y="105">25</text>
<text x="97" y="107.5">27</text>
<text x="108.7" y="103.9">CN10_26</text>
<text x="108.7" y="106.4">CN10_28</text>
<text x="272.4" y="102.6">32</text>
<text x="272.4" y="105.2">33</text>
<text x="272.4" y="107.7">34</text>
<text x="28" y="110.2">CN9_29</text>
<text x="48.4" y="110.2">CN9_30</text>
<text x="88.4" y="109">CN10_29</text>
<text x="88.4" y="111.5">CN10_31</text>
<text x="97" y="110.1">29</text>
<text x="97" y="112.6">31</text>
<text x="108.7" y="109">CN10_30</text>
<text x="108.7" y="111.5">CN10_32</text>
<text x="272.4" y="110.2">35</text>
<text x="272.4" y="112.8">36</text>
<text x="88.4" y="114">CN10_33</text>
<text x="97" y="115.2">33</text>
<text x="108.7" y="114">CN10_34</text>
<text x="272.4" y="115.3">37</text>
<text x="272.4" y="117.9">38</text>
<text x="272.4" y="120.4">39</text>
<text x="272.4" y="122.9">40</text>
<text x="272.4" y="125.5">41</text>
<text x="150.4" y="131.8">1</text>
<text x="162.3" y="126.4" transform="rotate(-90 162.3 126.4)">8</text>
<text x="173.3" y="131.8">2</text>
<text x="173.3" y="129.3">5</text>
<text x="272.4" y="128">42</text>
<text x="272.4" y="130.6">43</text>
<text x="150.4" y="136.9">6</text>
<text x="173.3" y="136.9">3</text>
<text x="272.4" y="133.1">44</text>
<text x="272.4" y="135.6">45</text>
<text x="173.3" y="139.4">7</text>
<text x="272.4" y="140.7">47</text>
<text x="272.4" y="143.3">48</text>
<text x="272.4" y="138.2">46</text>
<text x="162.3" y="144.2" transform="rotate(-90 162.3 144.2)">4</text>
<text x="272.4" y="145.8">49</text>
<text x="272.4" y="148.3">50</text>
</g>
<g font-size="1.8" fill="#0f0f0f">
<text x="97.8" y="23.8">LCD_BCLK_PWM</text>
<text x="232.4" y="23.8">LEDA</text>
<text x="210.8" y="31.4">Lx</text>
<text x="263.8" y="33.9">LCD_IM2</text>
<text x="209.5" y="36.5">LEDK</text>
<text x="260.8" y="41.6">LCD_HSYNC</text>
<text x="261.1" y="39">LCD_VSYNC</text>
<text x="261.3" y="36.5">LCD_RESET</text>
<text x="262.2" y="44.1">LCD_PCLK</text>
<text x="264.6" y="46.6">LCD_DE 10</text>
<text x="262.1" y="69.5">LCD_DB15</text>
<text x="262.1" y="77.1">LCD_DB12</text>
<text x="262.1" y="72">LCD_DB14</text>
<text x="262.1" y="74.6">LCD_DB13</text>
<text x="214.3" y="81.7" transform="rotate(-90 214.3 81.7)">LCD_IM2</text>
<text x="262.1" y="82.2">LCD_DB10</text>
<text x="262.1" y="79.7">LCD_DB11</text>
<text x="81.2" y="88.6">MEM_CSCN10_13</text>
<text x="263.3" y="89.8">LCD_DB7</text>
<text x="263.3" y="87.3">LCD_DB8</text>
<text x="263.3" y="84.7">LCD_DB9</text>
<text x="80.1" y="91.1">MEM_CLKCN10_15</text>
<text x="263.3" y="94.9">LCD_DB5</text>
<text x="263.3" y="92.4">LCD_DB6</text>
<text x="19.7" y="100">CTP_SDACN9_21</text>
<text x="19.8" y="97.4">CTP_SCL CN9_19</text>
<text x="239.7" y="101.6" transform="rotate(-90 239.7 101.6)">LCD_VSYNC</text>
<text x="243.5" y="101.6" transform="rotate(-90 243.5 101.6)">LCD_HSYNC</text>
<text x="251.1" y="101.6" transform="rotate(-90 251.1 101.6)">LCD_DE</text>
<text x="263.3" y="100">LCD_DB3</text>
<text x="263.3" y="97.4">LCD_DB4</text>
<text x="80.5" y="103.8">MEM_IO2CN10_25</text>
<text x="247.3" y="102.3" transform="rotate(-90 247.3 102.3)">LCD_PCLK</text>
<text x="263.3" y="102.5">LCD_DB2</text>
<text x="263.3" y="107.6">LCD_DB0</text>
<text x="263.3" y="105.1">LCD_DB1</text>
<text x="154.6" y="111.8" transform="rotate(-90 154.6 111.8)">MEM_CS</text>
<text x="263.2" y="112.7">LCD_SDO 36</text>
<text x="264.9" y="110.1">LCD_TE 35</text>
<text x="263.5" y="115.2">LCD_SDA 37</text>
<text x="264.5" y="117.8">LCD_RD 38</text>
<text x="203.4" y="120.3">LCD_SPI_SCK</text>
<text x="223.5" y="120.3">LCD_WR/SCL</text>
<text x="259.5" y="120.3">LCD_WR/SCL</text>
<text x="264.6" y="122.8">LCD_RS 40</text>
<text x="264.6" y="125.4">LCD_CS 41</text>
<text x="142.2" y="131.7">MEM_CS 1</text>
<text x="173.3" y="129.3">5 MEM_IO0</text>
<text x="208.4" y="129.2">LCD_WR</text>
<text x="263.7" y="130.5">CTP_RST 43</text>
<text x="141.1" y="136.8">MEM_CLK 6</text>
<text x="173.3" y="136.9">3 MEM_IO2</text>
<text x="263.5" y="135.5">CTP_SDA 45</text>
<text x="264.2" y="133">CTP_INT 44</text>
<text x="173.3" y="139.4">7 MEM_IO3</text>
<text x="263.6" y="138.1">CTP_SCL 46</text>
<text x="266.9" y="148.2">LEDK 50</text>
<text x="267" y="145.7">LEDA 49</text>
<text x="65.7" y="173.2" transform="rotate(-90 65.7 173.2)">CTP_RST</text>
<text x="73.3" y="172.7" transform="rotate(-90 73.3 172.7)">CTP_INT</text>
<text x="79.7" y="173.3" transform="rotate(-90 79.7 173.3)">CTP_SDA</text>
<text x="86" y="173.3" transform="rotate(-90 86 173.3)">CTP_SCL</text>
<text x="121.6" y="173.6" transform="rotate(-90 121.6 173.6)">LCD_CS</text>
<text x="101.3" y="175.6" transform="rotate(-90 101.3 175.6)">LCD_RESET</text>
<text x="110.1" y="179.8" transform="rotate(-90 110.1 179.8)">LCD_BCLK_PWM</text>
</g>
<g font-size="1.8" fill="#0000c2">
<text x="113.6" y="24">PB8</text>
<text x="111.7" y="34.1">PA5</text>
<text x="111.5" y="41.8">PD14</text>
<text x="111.6" y="36.9">PG9</text>
<text x="111.8" y="39">PB5</text>
<text x="111.5" y="44.6">PD15</text>
<text x="55.9" y="74.6">LCD_CS PD7</text>
<text x="127.1" y="76.1">PE9</text>
<text x="55.9" y="82.2">LCD_RD PD4</text>
<text x="55.9" y="79.7">LCD_WRPD5</text>
<text x="127.3" y="83.7">PE13</text>
<text x="74.7" y="88.8">PG6</text>
<text x="15.4" y="92.6">PE9 LCD_DB6 CN9_15</text>
<text x="64.1" y="92.6">PE4</text>
<text x="75" y="91.3">PB2</text>
<text x="126.4" y="93.8">PE8</text>
<text x="15.1" y="97.6">PF1</text>
<text x="15.1" y="100.2">PF0</text>
<text x="74.9" y="96.1">PD13 MEM_IO3CN10_19</text>
<text x="74.9" y="98.9">PD12 MEM_IO1CN10_21</text>
<text x="74.9" y="101.5">PD11 MEM_IO0CN10_23</text>
<text x="126.4" y="96.1">PE7</text>
<text x="15.5" y="105.3">PD0 LCD_DB2 CN9_25</text>
<text x="15.5" y="107.8">PD1 LCD_DB3 CN9_27</text>
<text x="74.8" y="104">PE2</text>
<text x="26" y="152.8">5V</text>
<text x="26.3" y="155.8">3.3V</text>
<text x="31.5" y="155.8">50mA</text>
<text x="32.3" y="152.8">200mA</text>
</g>
</svg>
